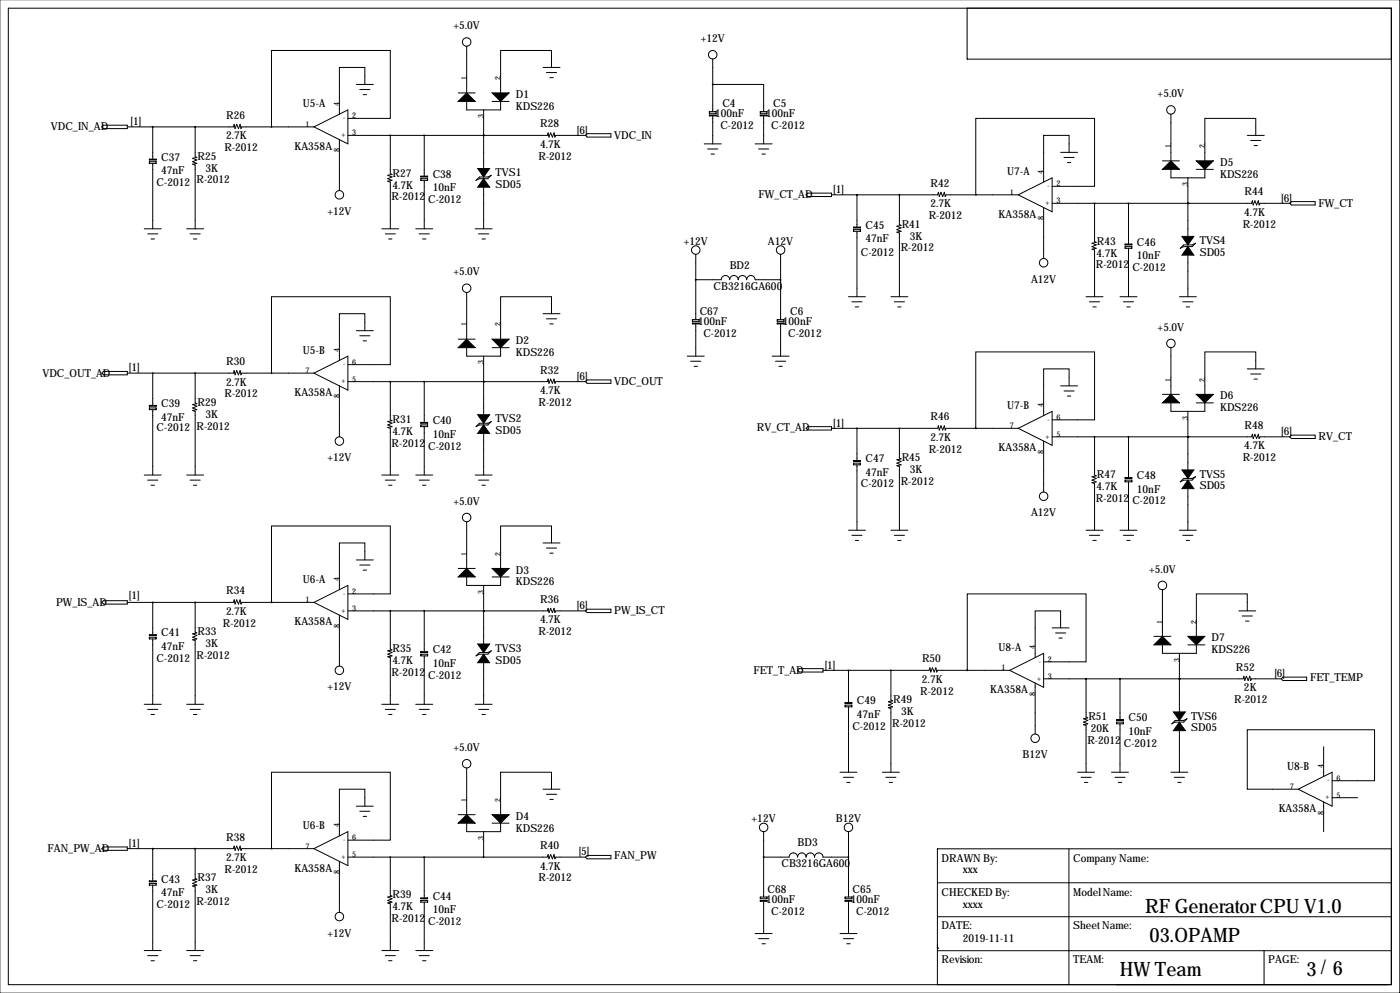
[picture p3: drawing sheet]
<svg xmlns="http://www.w3.org/2000/svg" width="419mm" height="297mm" viewBox="0 0 419 297" stroke-linecap="round" stroke-linejoin="round" font-family="sans-serif">
<g fill="none" stroke="#000" stroke-width=".3">
<path d="M419 -.1v297.2M2.5 2.4h414v292.1h-414zM139.7 13.8v14M213.4 17.6v15.8M289.5 2.4v15.3h127M31 37.5h7.1v1h-7.1l-.5-.5zM38.1 38h31.7l.3-.8 .3 1.3 .5-1.3 .5 1.3 .5-1.3 .2 1.3 .3-.5h21.6M45.7 38v9.6M58.4 38v8.8l.5 .3-1.2 .3 1.2 .5-1.2 .5 1.2 .5-1.2 .2 .7 .3v19M94 38l10.1-5.1v10.1zM104.1 35.4h12.7v-20.3h-35.5v22.9M106.7 25.3h5.1"/>
<path d="M107.7 26.8h3M108.7 28.3h1M109.2 25.3v-5.1h-7.6v13.9M137.2 27.8h5M139.7 30.3v2.6h10.2v-2.6M144.8 32.9v17.8M147.3 30.3h5.1M162.6 20.2h5M163.6 21.7h3M164.6 23.2h1M165.1 20.2v-5.1h-15.2v12.7M175.8 40h7.1v1h-7.1l-.5-.5z"/>
<path d="M212.3 33.4h2.1v.5h-2.1zM212.3 34.4h2.1v.3h-2.1zM213.4 25.3h15.2v8.1M213.4 34.7v8.3M227.6 34.4h2v.3h-2zM227.6 33.4h2v.5h-2zM228.6 34.7v8.3M350.5 34.1v14M44.7 47.6h2v.3h-2zM44.7 48.4h2v.5h-2zM45.7 48.9v19.5M101.6 41.8v15.2"/>
<path d="M104.1 40.5h59.7l.3-.8 .2 1.3 .5-1.3 .6 1.3 .5-1.3 .2 1.3 .3-.5h8.9M116.8 40.5v11.4l.5 .3-1.2 .2 1.2 .5-1.2 .6 1.2 .5-1.2 .2 .7 .3v13.9M126 52.7h2v.2h-2zM126 53.5h2v.5h-2zM127 40.5v12.2M127 54v14.4M143.5 52.9h2.5l1.1-.5-1.1 1.1h-2.5l-1 .5zM144.8 40.5h.1M144.8 55.7v12.7M210.8 43h5.1M211.8 44.6h3.1M212.9 46.1h1"/>
<path d="M226.1 43h5M227.1 44.6h3M228.1 46.1h1M241.3 58.3l.5-.5h7.1v1h-7.1zM248.9 58.3h31.8l.2-.8 .3 1.3 .5-1.3 .5 1.3 .5-1.3 .3 1.3 .2-.5h21.6M256.5 58.3v9.6M269.2 58.3v8.9l.5 .2-1.2 .3 1.2 .5-1.2 .5 1.2 .5-1.2 .3 .7 .2v19.1M304.8 58.3l10.2-5.1v10.2zM315 55.7h12.7v-20.3h-35.6v22.9M317.5 45.6h5.1M318.5 47.1h3.1M319.5 48.6h1"/>
<path d="M320 45.6v-5.1h-7.6v14M348 48.1h5.1M350.5 50.7v2.5h10.2v-2.5M355.6 53.2v17.8M358.1 50.7h5.1M373.4 40.5h5.1M374.4 42h3M375.4 43.5h1M375.9 40.5v-5.1h-15.2v12.7M43.2 68.4h5.1M44.2 70h3M45.2 71.5h1"/>
<path d="M55.9 68.4h5.1M56.9 70h3M57.9 71.5h1M114.3 68.4h5.1M115.3 70h3.1M116.3 71.5h1M124.5 68.4h5M125.5 70h3M126.5 71.5h1M142.2 68.4h5.1M143.3 70h3M144.3 71.5h1"/>
<path d="M208.3 76.1v19.5M233.7 76.1v19.5M255.5 67.9h2.1v.3h-2.1zM255.5 68.7h2.1v.5h-2.1zM256.5 69.2v19.6M312.4 62.1v15.2M315 60.8h59.6l.3-.7 .3 1.2 .5-1.2 .5 1.2 .5-1.2 .2 1.2 .3-.5h8.9M327.7 60.8v11.4l.5 .3-1.3 .3 1.3 .5-1.3 .5 1.3 .5-1.3 .2 .8 .3v14M336.8 73h2v.3h-2zM336.8 73.8h2v.5h-2zM337.8 60.8v12.2M337.8 74.3v14.5"/>
<path d="M354.3 73.3h2.6l1-.5-1 1h-2.6l-1 .5zM355.6 60.8h.1M355.6 76.1v12.7M386.6 60.3h7.1v1h-7.1l-.5-.5zM106.7 98.9h5.1M109.2 98.9v-5.1h-7.6v14M139.7 87.5v14M162.6 93.8h5M163.6 95.4h3M164.6 96.9h1M165.1 93.8v-5h-15.2v12.7M207.3 95.6h2v.5h-2z"/>
<path d="M207.3 96.6h2v.3h-2zM208.3 83.7h7.6a1.27 1.27 0 0 1 1.3-1.3 1.27 1.27 0 0 1 1.2 1.3 1.27 1.27 0 0 1 1.3-1.3 1.27 1.27 0 0 1 1.3 1.3 1.27 1.27 0 0 1 1.3-1.3 1.27 1.27 0 0 1 1.2 1.3 1.27 1.27 0 0 1 1.3-1.3 1.27 1.27 0 0 1 1.3 1.3h7.6M208.3 96.9v9.6M232.7 96.6h2v.3h-2zM232.7 95.6h2v.5h-2zM233.7 96.9v9.6M254 88.8h5.1M255 90.3h3.1M256 91.8h1M266.7 88.8h5.1M267.7 90.3h3.1M268.7 91.8h1"/>
<path d="M325.1 88.8h5.1M326.1 90.3h3.1M327.2 91.8h1M335.3 88.8h5.1M336.3 90.3h3M337.3 91.8h1M353.1 88.8h5M354.1 90.3h3M355.1 91.8h1M31 111.1h7.1v1h-7.1l-.5-.5zM38.1 111.6h31.7l.3-.7 .3 1.2 .5-1.2 .5 1.2 .5-1.2 .2 1.2 .3-.5h21.6M45.7 111.6v9.7"/>
<path d="M58.4 111.6v8.9l.5 .3-1.2 .2 1.2 .5-1.2 .5 1.2 .5-1.2 .3 .7 .2v19.1M94 111.6l10.1-5.1v10.2zM101.6 115.4v15.3M104.1 109.1h12.7v-20.3h-35.5v22.8M104.1 114.2h59.7l.3-.8 .2 1.3 .5-1.3 .6 1.3 .5-1.3 .2 1.3 .3-.5h8.9M107.7 100.4h3M108.7 102h1M116.8 114.2v11.4l.5 .2-1.2 .3 1.2 .5-1.2 .5 1.2 .5-1.2 .3 .7 .2v14M127 114.2v12.2M137.2 101.5h5M139.7 104v2.5h10.2v-2.5M144.8 114.2h.1"/>
<path d="M144.8 106.5v17.8M147.3 104h5.1M175.3 114.2l.5-.5h7.1v1h-7.1zM205.7 106.5h5.1M206.8 108.1h3M207.8 109.6h1M231.1 106.5h5.1M232.2 108.1h3M233.2 109.6h1M317.5 115.4h5.1M318.5 117h3.1M319.5 118.5h1"/>
<path d="M320 115.4v-5.1h-7.6v14M348 118h5.1M350.5 104v14M373.4 110.3h5.1M374.4 111.9h3M375.4 113.4h1M375.9 110.3v-5h-15.2v12.7M44.7 121.3h2v.2h-2zM44.7 122h2v.5h-2zM45.7 122.5v19.6M126 126.4h2v.2h-2zM126 127.1h2v.5h-2z"/>
<path d="M127 127.6v14.5M143.5 126.6h2.5l1.1-.5-1.1 1h-2.5l-1 .5zM144.8 129.4v12.7M241.8 127.6h7.1v1h-7.1l-.5-.5zM248.9 128.1h31.8l.2-.7 .3 1.2 .5-1.2 .5 1.2 .5-1.2 .3 1.2 .2-.5h21.6M255.5 137.8h2.1v.2h-2.1zM255.5 138.5h2.1v.6h-2.1zM256.5 128.1v9.7M256.5 139.1v19.5M269.2 128.1v8.9l.5 .3-1.2 .2 1.2 .5-1.2 .5 1.2 .6-1.2 .2 .7 .3v19M304.8 128.1l10.2-5.1v10.2zM312.4 131.9v15.3"/>
<path d="M315 125.6h12.7v-20.3h-35.6v22.8M315 130.7h59.6l.3-.8 .3 1.3 .5-1.3 .5 1.3 .5-1.3 .2 1.3 .3-.5h8.9M327.7 130.7v11.4l.5 .3-1.3 .2 1.3 .5-1.3 .5 1.3 .5-1.3 .3 .8 .2v14M337.8 130.7v12.2M350.5 120.5v2.5h10.2v-2.5M355.6 130.7h.1M355.6 123v17.8M358.1 120.5h5.1M386.6 130.2h7.1v1h-7.1l-.5-.5zM43.2 142.1h5.1M44.2 143.6h3M45.2 145.1h1"/>
<path d="M55.9 142.1h5.1M56.9 143.6h3M57.9 145.1h1M114.3 142.1h5.1M115.3 143.6h3.1M116.3 145.1h1M124.5 142.1h5M125.5 143.6h3M126.5 145.1h1M139.7 156.1v13.9M142.2 142.1h5.1M143.3 143.6h3"/>
<path d="M144.3 145.1h1M254 158.6h5.1M266.7 158.6h5.1M325.1 158.6h5.1M335.3 158.6h5.1M336.8 142.9h2v.2h-2zM336.8 143.6h2v.5h-2zM337.8 144.1v14.5M353.1 158.6h5M354.3 143.1h2.6l1-.5-1 1h-2.6l-1 .5zM355.6 145.9v12.7M31 179.7h7.1v1h-7.1l-.5-.5z"/>
<path d="M104.1 177.7h12.7v-20.4h-35.5v22.9M106.7 167.5h5.1M107.7 169h3M108.7 170.5h1M109.2 167.5v-5.1h-7.6v14M137.2 170h5M139.7 172.6v2.5h10.2v-2.5M144.8 175.1v17.8M147.3 172.6h5.1M162.6 162.4h5M163.6 163.9h3M164.6 165.5h1"/>
<path d="M165.1 162.4v-5.1h-15.2v12.7M255 160.1h3.1M256 161.7h1M267.7 160.1h3.1M268.7 161.7h1M326.1 160.1h3.1M327.2 161.7h1M336.3 160.1h3M337.3 161.7h1M348 176.4v14M354.1 160.1h3M355.1 161.7h1"/>
<path d="M38.1 180.2h31.7l.3-.8 .3 1.3 .5-1.3 .5 1.3 .5-1.3 .2 1.3 .3-.5h21.6M44.7 189.9h2v.2h-2zM44.7 190.6h2v.5h-2zM45.7 180.2v9.7M45.7 191.1v19.6M58.4 180.2v8.9l.5 .2-1.2 .3 1.2 .5-1.2 .5 1.2 .5-1.2 .3 .7 .2v19.1M94 180.2l10.1-5.1v10.2zM101.6 184v15.2M104.1 182.7h59.7l.3-.7 .2 1.2 .5-1.2 .6 1.2 .5-1.2 .2 1.2 .3-.5h8.9M116.8 182.7v11.5l.5 .2-1.2 .3 1.2 .5-1.2 .5 1.2 .5-1.2 .3 .7 .2v14M126 194.9h2v.3h-2zM126 195.7h2v.5h-2z"/>
<path d="M127 182.7v12.2M127 196.2v14.5M143.5 195.2h2.5l1.1-.5-1.1 1h-2.5l-1 .5zM144.8 182.7h.1M144.8 198v12.7M175.3 182.7l.5-.5h7.1v1h-7.1zM312.4 198h12.7v-20.3h-35.5v22.8M315 187.8h5M316 189.3h3M317 190.9h1M317.5 187.8v-5.1h-7.6v14M345.4 190.4h5.1"/>
<path d="M348 192.9v2.5h10.1v-2.5M353.1 195.4v17.8M355.6 192.9h5.1M370.8 182.7h5.1M371.9 184.3h3M372.9 185.8h1M373.4 182.7v-5h-15.3v12.7M43.2 210.7h5.1M44.2 212.2h3M45.2 213.7h1M55.9 210.7h5.1M56.9 212.2h3"/>
<path d="M57.9 213.7h1M114.3 210.7h5.1M115.3 212.2h3.1M116.3 213.7h1M124.5 210.7h5M125.5 212.2h3M126.5 213.7h1M142.2 210.7h5.1M143.3 212.2h3M144.3 213.7h1M238.8 200.5l.5-.5h7.1v1h-7.1zM246.4 200.5h31.7l.3-.7 .2 1.2 .5-1.2 .6 1.2 .5-1.2 .2 1.2 .3-.5h21.6"/>
<path d="M253 210.2h2v.2h-2zM253 210.9h2v.5h-2zM254 200.5v9.7M254 211.4v19.6M266.7 200.5v8.9l.5 .3-1.3 .2 1.3 .5-1.3 .5 1.3 .5-1.3 .3 .8 .2v19.1M302.3 200.5l10.1-5.1v10.2zM309.9 204.3v15.3M312.4 203.1h59.7l.3-.8 .2 1.3 .5-1.3 .5 1.3 .5-1.3 .3 1.3 .2-.5h8.9M325.1 203.1v11.4l.5 .2-1.2 .3 1.2 .5-1.2 .5 1.2 .5-1.2 .3 .7 .2v14M334.3 215.3h2v.2h-2zM334.3 216h2v.5h-2zM335.3 203.1v12.2"/>
<path d="M335.3 216.5v14.5M350.8 216.5l1-1h2.5l1-.5-1 1h-2.5zM353.1 203.1h.1M353.1 218.3v12.7M383.5 203.1l.5-.5h7.2v1h-7.2zM139.7 229.7v14M162.6 236.1h5M163.6 237.6h3M164.6 239.1h1M165.1 236.1v-5.1h-15.2v12.7M251.5 231h5M252.5 232.5h3"/>
<path d="M253.5 234h1M264.2 231h5M265.2 232.5h3M266.2 234h1M322.6 231h5.1M323.6 232.5h3M324.6 234h1M332.7 231h5.1M333.8 232.5h3M334.8 234h1M350.5 231h5.1M351.5 232.5h3.1"/>
<path d="M352.6 234h1M388.6 236.1l10.2-5.1v10.2zM396.2 223.4v8.9M396.2 239.9v8.9M398.8 233.5h12.7v-15.2h-38.1v17.8h15.2M398.8 238.6h7.6M30.5 253.9l.5-.5h7.1v1h-7.1zM38.1 253.9h31.7l.3-.8 .3 1.3 .5-1.3 .5 1.3 .5-1.3 .2 1.3 .3-.5h21.6M45.7 253.9v9.6M58.4 253.9v8.8l.5 .3-1.2 .3 1.2 .5-1.2 .5 1.2 .5-1.2 .2 .7 .3v19M94 253.9l10.1-5.1v10.1zM101.6 257.7v15.2"/>
<path d="M104.1 251.3h12.7v-20.3h-35.5v22.9M104.1 256.4h59.7l.3-.8 .2 1.3 .5-1.3 .6 1.3 .5-1.3 .2 1.3 .3-.5h8.9M106.7 241.2h5.1M107.7 242.7h3M108.7 244.2h1M109.2 241.2v-5.1h-7.6v13.9M116.8 256.4v11.4l.5 .3-1.2 .2 1.2 .5-1.2 .6 1.2 .5-1.2 .2 .7 .3v13.9M127 256.4v12.2M137.2 243.7h5M139.7 246.2v2.6h10.2v-2.6M144.8 248.8v7.6M147.3 246.2h5.1"/>
<path d="M175.8 255.9h7.1v1h-7.1l-.5-.5zM228.6 256.4h7.6a1.27 1.27 0 0 1 1.3-1.3 1.27 1.27 0 0 1 1.3 1.3 1.27 1.27 0 0 1 1.2-1.3 1.27 1.27 0 0 1 1.3 1.3 1.27 1.27 0 0 1 1.3-1.3 1.27 1.27 0 0 1 1.2 1.3 1.27 1.27 0 0 1 1.3-1.3 1.27 1.27 0 0 1 1.3 1.3h7.6M228.6 248.8v19.5M254 248.8v19.5M320 253.9v40.6M416.5 253.9h-135.9v40.6M44.7 263.5h2v.3h-2zM44.7 264.3h2v.5h-2zM45.7 264.8v19.5M126 268.6h2v.2h-2zM126 269.4h2v.5h-2zM127 269.9v14.4"/>
<path d="M226.1 279.3h5M227.6 268.3h2v.5h-2zM227.6 269.4h2v.2h-2zM228.6 269.6v9.7M251.5 279.3h5M253 268.3h2v.5h-2zM253 269.4h2v.2h-2zM254 269.6v9.7M280.6 274.2h135.9M280.6 264.1h135.9M43.2 284.3h5.1M44.2 285.9h3"/>
<path d="M45.2 287.4h1M55.9 284.3h5.1M56.9 285.9h3M57.9 287.4h1M114.3 284.3h5.1M115.3 285.9h3.1M116.3 287.4h1M124.5 284.3h5M125.5 285.9h3M126.5 287.4h1M227.1 280.8h3M228.1 282.3h1"/>
<path d="M252.5 280.8h3M253.5 282.3h1M280.6 283.6h.1M280.6 284.4h135.9M378.4 284.4v10.1"/>
<circle cx="139.7" cy="12.6" r="1.27"/>
<circle cx="213.4" cy="16.4" r="1.27"/>
<circle cx="350.5" cy="32.9" r="1.27"/>
<circle cx="101.6" cy="58.3" r="1.27"/>
<circle cx="208.3" cy="74.8" r="1.27"/>
<circle cx="233.7" cy="74.8" r="1.27"/>
<circle cx="312.4" cy="78.6" r="1.27"/>
<circle cx="139.7" cy="86.2" r="1.27"/>
<circle cx="350.5" cy="102.7" r="1.27"/>
<circle cx="101.6" cy="131.9" r="1.27"/>
<circle cx="139.7" cy="154.8" r="1.27"/>
<circle cx="312.4" cy="148.4" r="1.27"/>
<circle cx="348" cy="175.1" r="1.27"/>
<circle cx="101.6" cy="200.5" r="1.27"/>
<circle cx="139.7" cy="228.5" r="1.27"/>
<circle cx="309.9" cy="220.8" r="1.27"/>
<circle cx="228.6" cy="247.5" r="1.27"/>
<circle cx="254" cy="247.5" r="1.27"/>
<circle cx="101.6" cy="274.2" r="1.27"/>
</g>
<g fill="#000" stroke="#000" stroke-width=".3">
<path d="M137.2 30.3l2.5-2.5 2.5 2.5zM147.3 27.8h5.1l-2.5 2.5zM143 50.4h3.6l-1.8 2.5zM144.8 53.5l1.8 2.5h-3.6zM348 50.7l2.5-2.6 2.6 2.6zM358.1 48.1h5.1l-2.5 2.6zM353.8 70.7h3.6l-1.8 2.6zM355.6 73.8l1.8 2.5h-3.6zM139.7 101.5l2.5 2.5h-5zM147.3 101.5h5.1l-2.5 2.5zM358.1 118h5.1l-2.5 2.5zM143 124.1h3.6l-1.8 2.5z"/>
<path d="M144.8 127.1l1.8 2.6h-3.6zM350.5 118l2.6 2.5h-5.1zM353.8 140.6h3.6l-1.8 2.5zM355.6 143.6l1.8 2.6h-3.6zM137.2 172.6l2.5-2.6 2.5 2.6zM147.3 170h5.1l-2.5 2.6zM143 192.6h3.6l-1.8 2.6zM144.8 195.7l1.8 2.5h-3.6zM345.4 192.9l2.6-2.5 2.5 2.5zM355.6 190.4h5.1l-2.6 2.5zM351.3 213h3.5l-1.7 2.5zM353.1 216l1.7 2.6h-3.5z"/>
<path d="M137.2 246.2l2.5-2.5 2.5 2.5zM147.3 243.7h5.1l-2.5 2.5z"/>
</g>
<path d="M116.8 40.5a.05 .05 0 0 0 .1 0 .05 .05 0 0 0-.1 0zM353 203.1a.05 .05 0 0 0 .1 0 .05 .05 0 0 0-.1 0zM353 203.1a.05 .05 0 0 0 .1 0 .05 .05 0 0 0-.1 0zM289.5 200.5a.05 .05 0 0 0 .1 0 .05 .05 0 0 0-.1 0zM116.8 114.2a.05 .05 0 0 0 .1 0 .05 .05 0 0 0-.1 0zM269.2 58.3a.05 .05 0 0 0 .1 0 .05 .05 0 0 0-.1 0zM327.6 60.8a.05 .05 0 0 0 .1 0 .05 .05 0 0 0-.1 0zM256.5 58.3a.05 .05 0 0 0 .1 0 .05 .05 0 0 0-.1 0zM116.8 256.4a.05 .05 0 0 0 .1 0 .05 .05 0 0 0-.1 0zM269.2 128.1a.05 .05 0 0 0 .1 0 .05 .05 0 0 0-.1 0zM327.6 130.7a.05 .05 0 0 0 .1 0 .05 .05 0 0 0-.1 0zM256.5 128.1a.05 .05 0 0 0 .1 0 .05 .05 0 0 0-.1 0zM116.8 182.7a.05 .05 0 0 0 .1 0 .05 .05 0 0 0-.1 0zM213.3 25.3a.05 .05 0 0 0 .1 0 .05 .05 0 0 0-.1 0z" fill="#000" stroke="#000" stroke-width=".51"/>
<g font-size="5.9">
<text x="342.8" y="273">RF Generator CPU V1.0</text>
<text x="344.1" y="281.8">03.OPAMP</text>
<text x="335.2" y="292">HW Team</text>
<text x="391.1" y="292">3/6</text>
</g>
<g font-size="3.3">
<text x="135.7" y="8.7">+5.0V</text>
<text x="209.8" y="12.6">+12V</text>
<text x="154.4" y="29.3">D1</text>
<text x="346.6" y="29.1">+5.0V</text>
<text x="67.7" y="35.6">R26</text>
<text x="90.7" y="32.1">U5-A</text>
<text x="154.4" y="32.9">KDS226</text>
<text x="214.1" y="35.1">100nF</text>
<text x="216.3" y="32">C4</text>
<text x="229.3" y="35.1">100nF</text>
<text x="231.5" y="32">C5</text>
<text x="15.2" y="39">VDC_IN_AD</text>
<text x="39.1" y="37.5">[1]</text>
<text x="67.7" y="41.7">2.7K</text>
<text x="161.7" y="38.1">R28</text>
<text x="172.7" y="40">[6]</text>
<text x="183.9" y="41.5">VDC_IN</text>
<text x="215.6" y="38.6">C-2012</text>
<text x="230.9" y="38.6">C-2012</text>
<text x="59.1" y="47.8">R25</text>
<text x="67.2" y="45.2">R-2012</text>
<text x="88.1" y="44.8">KA358A</text>
<text x="161.2" y="47.8">R-2012</text>
<text x="161.7" y="44.2">4.7K</text>
<text x="48.3" y="48.1">C37</text>
<text x="48.3" y="52.2">47nF</text>
<text x="61.5" y="51.3">3K</text>
<text x="117.5" y="52.9">R27</text>
<text x="129.5" y="53.2">C38</text>
<text x="148.3" y="52.7">TVS1</text>
<text x="301.5" y="52.4">U7-A</text>
<text x="365.3" y="49.6">D5</text>
<text x="365.3" y="53.2">KDS226</text>
<text x="46.9" y="55.7">C-2012</text>
<text x="58.8" y="54.9">R-2012</text>
<text x="117.2" y="60">R-2012</text>
<text x="117.5" y="56.4">4.7K</text>
<text x="129.5" y="57.3">10nF</text>
<text x="148.3" y="56.2">SD05</text>
<text x="227.1" y="59.3">FW_CT_AD</text>
<text x="249.4" y="57.8">[1]</text>
<text x="278.6" y="55.9">R42</text>
<text x="372.5" y="58.4">R44</text>
<text x="98" y="64.3">+12V</text>
<text x="128.2" y="60.8">C-2012</text>
<text x="278" y="65.6">R-2012</text>
<text x="278.5" y="62">2.7K</text>
<text x="299" y="65.1">KA358A</text>
<text x="372.5" y="64.5">4.7K</text>
<text x="383.5" y="60.3">[6]</text>
<text x="394.7" y="61.8">FW_CT</text>
<text x="259.1" y="68.4">C45</text>
<text x="269.9" y="68.1">R41</text>
<text x="272.3" y="71.7">3K</text>
<text x="372" y="68.1">R-2012</text>
<text x="204.7" y="73.2">+12V</text>
<text x="229.9" y="73.2">A12V</text>
<text x="257.7" y="76.6">C-2012</text>
<text x="259.1" y="72.5">47nF</text>
<text x="269.6" y="75.2">R-2012</text>
<text x="328.3" y="76.7">4.7K</text>
<text x="328.3" y="73.2">R43</text>
<text x="340.4" y="73.5">C46</text>
<text x="340.4" y="77.6">10nF</text>
<text x="359.2" y="73">TVS4</text>
<text x="359.2" y="76.6">SD05</text>
<text x="135.7" y="82.4">+5.0V</text>
<text x="218.4" y="80.4">BD2</text>
<text x="328.1" y="80.3">R-2012</text>
<text x="339" y="81.1">C-2012</text>
<text x="213.6" y="86.7">CB3216GA600</text>
<text x="308.6" y="84.6">A12V</text>
<text x="209.5" y="94.3">C67</text>
<text x="236.6" y="94.3">C6</text>
<text x="209" y="97.3">100nF</text>
<text x="210.6" y="100.9">C-2012</text>
<text x="234.4" y="97.3">100nF</text>
<text x="236" y="100.9">C-2012</text>
<text x="346.6" y="98.9">+5.0V</text>
<text x="90.7" y="105.8">U5-B</text>
<text x="154.4" y="103">D2</text>
<text x="154.4" y="106.5">KDS226</text>
<text x="12.7" y="112.6">VDC_OUT_AD</text>
<text x="38.6" y="111.1">[1]</text>
<text x="67.7" y="109.2">R30</text>
<text x="161.7" y="111.8">R32</text>
<text x="172.7" y="113.7">[6]</text>
<text x="67.2" y="118.9">R-2012</text>
<text x="67.7" y="115.3">2.7K</text>
<text x="88.1" y="118.5">KA358A</text>
<text x="161.7" y="117.9">4.7K</text>
<text x="183.9" y="115.2">VDC_OUT</text>
<text x="365.3" y="119.5">D6</text>
<text x="48.3" y="121.8">C39</text>
<text x="48.3" y="125.8">47nF</text>
<text x="59.1" y="121.4">R29</text>
<text x="61.5" y="125">3K</text>
<text x="161.2" y="121.4">R-2012</text>
<text x="278.6" y="125.8">R46</text>
<text x="301.5" y="122.3">U7-B</text>
<text x="365.3" y="123">KDS226</text>
<text x="46.9" y="128.9">C-2012</text>
<text x="58.8" y="128.5">R-2012</text>
<text x="117.5" y="130.1">4.7K</text>
<text x="117.5" y="126.5">R31</text>
<text x="129.5" y="126.9">C40</text>
<text x="129.5" y="130.9">10nF</text>
<text x="148.3" y="126.4">TVS2</text>
<text x="148.3" y="129.9">SD05</text>
<text x="226.6" y="128.9">RV_CT_AD</text>
<text x="249.4" y="127.9">[1]</text>
<text x="278.5" y="131.9">2.7K</text>
<text x="372.5" y="128.3">R48</text>
<text x="383.5" y="130.2">[6]</text>
<text x="394.7" y="131.7">RV_CT</text>
<text x="98" y="137.9">+12V</text>
<text x="117.2" y="133.6">R-2012</text>
<text x="128.2" y="134.5">C-2012</text>
<text x="269.9" y="137.9">R45</text>
<text x="278" y="135.4">R-2012</text>
<text x="299" y="135">KA358A</text>
<text x="372" y="137.9">R-2012</text>
<text x="372.5" y="134.4">4.7K</text>
<text x="259.1" y="138.3">C47</text>
<text x="259.1" y="142.4">47nF</text>
<text x="272.3" y="141.5">3K</text>
<text x="328.3" y="143">R47</text>
<text x="340.4" y="143.4">C48</text>
<text x="359.2" y="142.9">TVS5</text>
<text x="257.7" y="145.7">C-2012</text>
<text x="269.6" y="145.1">R-2012</text>
<text x="328.3" y="146.6">4.7K</text>
<text x="340.4" y="147.4">10nF</text>
<text x="359.2" y="146.4">SD05</text>
<text x="135.7" y="151">+5.0V</text>
<text x="308.6" y="154.5">A12V</text>
<text x="328.1" y="150.1">R-2012</text>
<text x="339" y="150.7">C-2012</text>
<text x="154.4" y="171.6">D3</text>
<text x="344" y="171.3">+5.0V</text>
<text x="38.6" y="179.2">[1]</text>
<text x="67.7" y="177.8">R34</text>
<text x="90.7" y="174.4">U6-A</text>
<text x="154.4" y="175.1">KDS226</text>
<text x="16.8" y="181.2">PW_IS_AD</text>
<text x="67.7" y="183.9">2.7K</text>
<text x="161.7" y="180.4">R36</text>
<text x="172.7" y="182.2">[6]</text>
<text x="183.9" y="183.8">PW_IS_CT</text>
<text x="48.3" y="190.4">C41</text>
<text x="59.1" y="190">R33</text>
<text x="66.7" y="187.5">R-2012</text>
<text x="88.1" y="187.1">KA358A</text>
<text x="161.2" y="190">R-2012</text>
<text x="161.7" y="186.5">4.7K</text>
<text x="362.7" y="191.9">D7</text>
<text x="46.9" y="198">C-2012</text>
<text x="48.3" y="194.4">47nF</text>
<text x="58.8" y="197.1">R-2012</text>
<text x="61.5" y="193.6">3K</text>
<text x="117.5" y="195.1">R35</text>
<text x="129.5" y="195.4">C42</text>
<text x="148.3" y="194.9">TVS3</text>
<text x="299" y="194.7">U8-A</text>
<text x="362.7" y="195.4">KDS226</text>
<text x="117.2" y="202.2">R-2012</text>
<text x="117.5" y="198.7">4.7K</text>
<text x="128.2" y="203.1">C-2012</text>
<text x="129.5" y="199.5">10nF</text>
<text x="148.3" y="198.5">SD05</text>
<text x="225.6" y="201.5">FET_T_AD</text>
<text x="246.9" y="200">[1]</text>
<text x="276" y="198.1">R50</text>
<text x="370" y="200.7">R52</text>
<text x="381.5" y="202.6">[6]</text>
<text x="392.2" y="203.6">FET_TEMP</text>
<text x="98" y="206.5">+12V</text>
<text x="275.5" y="207.8">R-2012</text>
<text x="276" y="204.2">2.7K</text>
<text x="296.4" y="207.4">KA358A</text>
<text x="372.4" y="206.8">2K</text>
<text x="256.5" y="210.7">C49</text>
<text x="256.5" y="214.7">47nF</text>
<text x="267.4" y="210.3">R49</text>
<text x="269.8" y="213.9">3K</text>
<text x="325.8" y="215.4">R51</text>
<text x="337.8" y="215.8">C50</text>
<text x="356.6" y="215.3">TVS6</text>
<text x="369.5" y="210.3">R-2012</text>
<text x="255.2" y="218.3">C-2012</text>
<text x="267.1" y="217.4">R-2012</text>
<text x="326.5" y="219">20K</text>
<text x="337.8" y="219.8">10nF</text>
<text x="356.6" y="218.8">SD05</text>
<text x="135.7" y="224.6">+5.0V</text>
<text x="306.1" y="226.8">B12V</text>
<text x="325.5" y="222.5">R-2012</text>
<text x="336.4" y="223.4">C-2012</text>
<text x="385.3" y="230.2">U8-B</text>
<text x="154.4" y="245.2">D4</text>
<text x="225" y="245.9">+12V</text>
<text x="250.2" y="245.9">B12V</text>
<text x="382.8" y="242.9">KA358A</text>
<text x="67.7" y="251.5">R38</text>
<text x="90.7" y="248">U6-B</text>
<text x="154.4" y="248.8">KDS226</text>
<text x="14.2" y="254.9">FAN_PW_AD</text>
<text x="38.6" y="253.4">[1]</text>
<text x="67.7" y="257.6">2.7K</text>
<text x="161.7" y="254">R40</text>
<text x="173.2" y="255.9">[5]</text>
<text x="183.9" y="256.9">FAN_PW</text>
<text x="238.8" y="253.1">BD3</text>
<text x="281.9" y="257.7">DRAWN By:</text>
<text x="321.3" y="257.7">Company Name:</text>
<text x="59.1" y="263.7">R37</text>
<text x="67.2" y="261.1">R-2012</text>
<text x="88.1" y="260.7">KA358A</text>
<text x="161.2" y="263.7">R-2012</text>
<text x="161.7" y="260.1">4.7K</text>
<text x="233.9" y="259.4">CB3216GA600</text>
<text x="288.2" y="261.3">xxx</text>
<text x="48.3" y="264">C43</text>
<text x="48.3" y="268.1">47nF</text>
<text x="61.5" y="267.2">3K</text>
<text x="117.5" y="268.8">R39</text>
<text x="129.5" y="269.1">C44</text>
<text x="229.8" y="267">C68</text>
<text x="255.2" y="267">C65</text>
<text x="281.9" y="267.9">CHECKED By:</text>
<text x="321.3" y="267.9">Model Name:</text>
<text x="46.9" y="271.6">C-2012</text>
<text x="58.8" y="270.8">R-2012</text>
<text x="117.2" y="275.9">R-2012</text>
<text x="117.5" y="272.3">4.7K</text>
<text x="129.5" y="273.2">10nF</text>
<text x="229.3" y="270">100nF</text>
<text x="230.9" y="273.6">C-2012</text>
<text x="254.7" y="270">100nF</text>
<text x="256.3" y="273.6">C-2012</text>
<text x="288.2" y="271.7">xxxx</text>
<text x="98" y="280.2">+12V</text>
<text x="128.2" y="276.7">C-2012</text>
<text x="281.9" y="278">DATE:</text>
<text x="288.2" y="281.8">2019-11-11</text>
<text x="321.3" y="278">Sheet Name:</text>
<text x="281.9" y="288.2">Revision:</text>
<text x="321.3" y="288.2">TEAM:</text>
<text x="379.7" y="288.2">PAGE:</text>
</g>
<g font-size="2.4">
<text x="101.6" y="31.6" transform="rotate(-90 101.6 31.6)">4</text>
<text x="105.4" y="35.4">2</text>
<text x="91.5" y="38">1</text>
<text x="105.4" y="40.5">3</text>
<text x="101.6" y="45.5" transform="rotate(-90 101.6 45.5)">8</text>
<text x="312.4" y="51.9" transform="rotate(-90 312.4 51.9)">4</text>
<text x="302.3" y="58.3">1</text>
<text x="316.2" y="55.7">2</text>
<text x="312.4" y="65.9" transform="rotate(-90 312.4 65.9)">8</text>
<text x="316.2" y="60.8">3</text>
<text x="101.6" y="105.3" transform="rotate(-90 101.6 105.3)">4</text>
<text x="91.5" y="111.6">7</text>
<text x="105.4" y="109.1">6</text>
<text x="101.6" y="119.2" transform="rotate(-90 101.6 119.2)">8</text>
<text x="105.4" y="114.2">5</text>
<text x="312.4" y="121.8" transform="rotate(-90 312.4 121.8)">4</text>
<text x="316.2" y="125.6">6</text>
<text x="302.3" y="128.1">7</text>
<text x="316.2" y="130.7">5</text>
<text x="312.4" y="135.7" transform="rotate(-90 312.4 135.7)">8</text>
<text x="101.6" y="173.8" transform="rotate(-90 101.6 173.8)">4</text>
<text x="105.4" y="177.7">2</text>
<text x="91.5" y="180.2">1</text>
<text x="105.4" y="182.7">3</text>
<text x="101.6" y="187.8" transform="rotate(-90 101.6 187.8)">8</text>
<text x="309.9" y="194.2" transform="rotate(-90 309.9 194.2)">4</text>
<text x="313.7" y="198">2</text>
<text x="299.8" y="200.5">1</text>
<text x="313.7" y="203.1">3</text>
<text x="309.9" y="208.1" transform="rotate(-90 309.9 208.1)">8</text>
<text x="396.2" y="229.7" transform="rotate(-90 396.2 229.7)">4</text>
<text x="400" y="233.5">6</text>
<text x="386.1" y="236.1">7</text>
<text x="400" y="238.6">5</text>
<text x="396.2" y="243.7" transform="rotate(-90 396.2 243.7)">8</text>
<text x="101.6" y="247.5" transform="rotate(-90 101.6 247.5)">4</text>
<text x="105.4" y="251.3">6</text>
<text x="91.5" y="253.9">7</text>
<text x="105.4" y="256.4">5</text>
<text x="101.6" y="261.4" transform="rotate(-90 101.6 261.4)">8</text>
</g>
<g font-size="2.3">
<text x="139.7" y="24" transform="rotate(-90 139.7 24)">1</text>
<text x="149.9" y="24" transform="rotate(-90 149.9 24)">2</text>
<text x="102.7" y="35.9">-</text>
<text x="144.8" y="35.3" transform="rotate(-90 144.8 35.3)">3</text>
<text x="102.2" y="41">+</text>
<text x="350.5" y="44.3" transform="rotate(-90 350.5 44.3)">1</text>
<text x="360.7" y="44.3" transform="rotate(-90 360.7 44.3)">2</text>
<text x="313.5" y="56.3">-</text>
<text x="355.6" y="55.7" transform="rotate(-90 355.6 55.7)">3</text>
<text x="313" y="61.3">+</text>
<text x="139.7" y="97.6" transform="rotate(-90 139.7 97.6)">1</text>
<text x="149.9" y="97.6" transform="rotate(-90 149.9 97.6)">2</text>
<text x="102.7" y="109.6">-</text>
<text x="144.8" y="109" transform="rotate(-90 144.8 109)">3</text>
<text x="102.2" y="114.7">+</text>
<text x="350.5" y="114.2" transform="rotate(-90 350.5 114.2)">1</text>
<text x="360.7" y="114.2" transform="rotate(-90 360.7 114.2)">2</text>
<text x="355.6" y="125.5" transform="rotate(-90 355.6 125.5)">3</text>
<text x="313" y="131.2">+</text>
<text x="313.5" y="126.1">-</text>
<text x="139.7" y="166.2" transform="rotate(-90 139.7 166.2)">1</text>
<text x="149.9" y="166.2" transform="rotate(-90 149.9 166.2)">2</text>
<text x="102.7" y="178.2">-</text>
<text x="144.8" y="177.6" transform="rotate(-90 144.8 177.6)">3</text>
<text x="102.2" y="183.3">+</text>
<text x="348" y="186.5" transform="rotate(-90 348 186.5)">1</text>
<text x="358.1" y="186.5" transform="rotate(-90 358.1 186.5)">2</text>
<text x="353.1" y="197.9" transform="rotate(-90 353.1 197.9)">3</text>
<text x="310.5" y="203.6">+</text>
<text x="311" y="198.5">-</text>
<text x="139.7" y="239.9" transform="rotate(-90 139.7 239.9)">1</text>
<text x="149.9" y="239.9" transform="rotate(-90 149.9 239.9)">2</text>
<text x="396.8" y="239.1">+</text>
<text x="397.4" y="234.1">-</text>
<text x="102.7" y="251.8">-</text>
<text x="144.8" y="251.2" transform="rotate(-90 144.8 251.2)">3</text>
<text x="102.2" y="256.9">+</text>
</g>
</svg>
